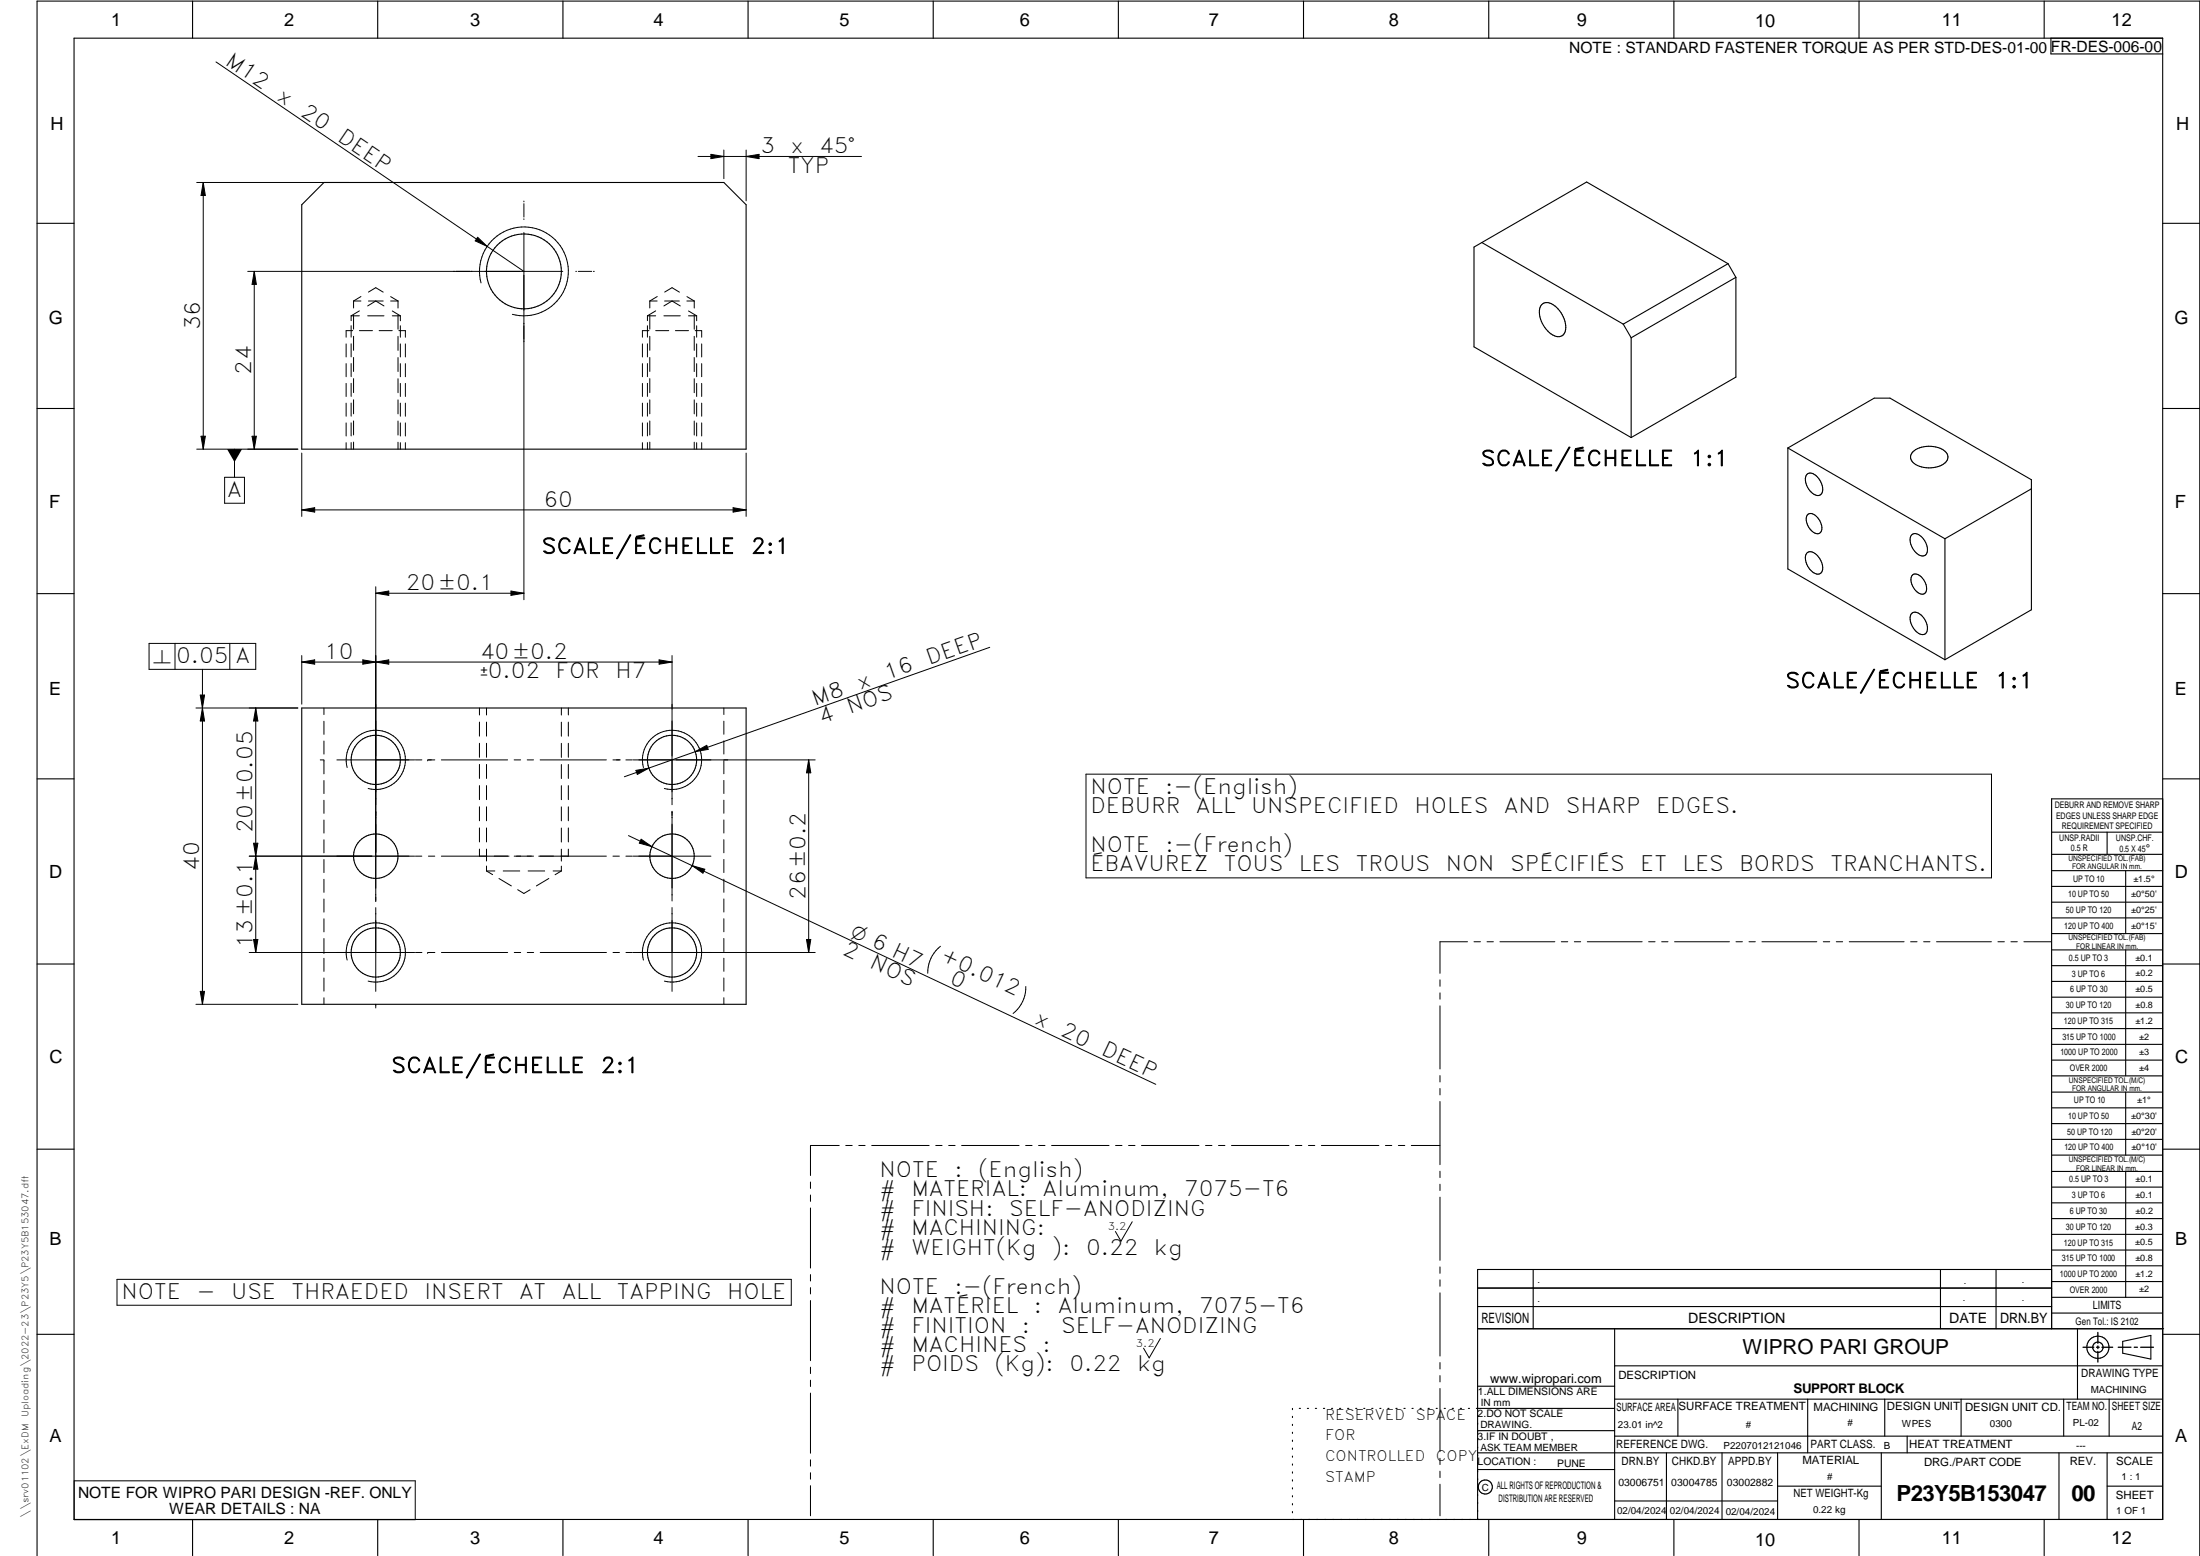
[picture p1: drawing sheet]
<svg xmlns="http://www.w3.org/2000/svg" width="594mm" height="420mm" viewBox="0 0 594 420" stroke-linecap="round" stroke-linejoin="round" font-family="sans-serif">
<g fill="none" stroke="#000" stroke-width=".3">
<path d="M20 10.3h564v400h-564zM52 .3v10M102 .3v10M152 .3v10M202 .3v10M252 .3v10M302 .3v10M352 .3v10M402 .3v10M452 .3v10M502 .3v10M552 .3v10"/>
<path d="M553.8 10.3v4.3h30.2M87.5 49.3h108l6 6v66h-120v-66zM10 60.3h10M400.1 65.5l-2.1 1.2v27l42.5 24.5M400.1 65.5l28.3-16.4 38.2 22.1M400.1 65.5l38.2 22M466.6 71.2l2.2 3.7M466.6 71.2l-28.3 16.3M468.8 74.9l-28.3 16.3M468.8 74.9v26.9l-28.3 16.4M584 60.3h10M416.3 82.3a2.53 2.53 0 0 1 3.6 .3 7 7 0 0 1 2.6 7.2 2.27 2.27 0 0 1-3.7 .4 7.2 7.2 0 0 1-2.9-7.2z"/>
<path d="M438.3 87.5l2.2 3.7M440.5 91.2v27M10 110.3h10M584 110.3h10M482.8 121l42.4 24.5M482.8 121l23.3-13.5h4.3l38.1 22v35.2l-23.3 13.4M482.8 121v32.6l42.4 24.5M488.1 128a2.7 2.7 0 0 1 3.3 1.7 3 3 0 0 1 .1 3.9 3 3 0 0 1-3.4-2 3.2 3.2 0 0 1 0-3.6zM488.2 138.9a2.57 2.57 0 0 1 3.2 1.7 2.67 2.67 0 0 1 0 3.4 2.79 2.79 0 0 1-3.2-2.1 2.63 2.63 0 0 1 0-3zM516.6 122a7.2 7.2 0 0 1 8.9 .2 2.17 2.17 0 0 1-1.1 3.4 7.2 7.2 0 0 1-8.1-1.1l-.4-1.1 .2-.7zM548.5 132l-23.3 13.5M488.1 149.2a2.7 2.7 0 0 1 3.3 1.7 3 3 0 0 1 .1 4 3 3 0 0 1-3.4-2.1 3.2 3.2 0 0 1 0-3.6z"/>
<path d="M516.4 144.3a2.7 2.7 0 0 1 3.3 1.7 3 3 0 0 1 .1 4 2.98 2.98 0 0 1-3.4-2 3.1 3.1 0 0 1 0-3.7zM516.5 155.2a2.55 2.55 0 0 1 3.2 1.8 2.27 2.27 0 0 1-.3 3.4 3.9 3.9 0 0 1-3.2-4.7zM525.2 145.5v32.6M10 160.3h10M516.1 165.8a1.78 1.78 0 0 1 2.6 .3 4.1 4.1 0 0 1 1.3 4.9 1.95 1.95 0 0 1-2.7-.6 4.3 4.3 0 0 1-1.2-4.6zM584 160.3h10M81.5 191.2h120v80h-120zM10 210.3h10M584 215.7h-30v143.1M584 210.3h10M554 230.7h30M554 224.7h30"/>
<path d="M554 235.1h30M554 239.4h30M569 224.7v6M574 235.1v17M554 243.6h30M554 247.9h30M554 252.1h30M554 256.5h30M574 256.5v34M10 260.3h10M554 260.8h30M554 265h30"/>
<path d="M554 269.3h30M554 273.5h30M554 277.7h30M584 260.3h10M554 282h30M554 286.3h30M554 290.5h30M554 294.9h30M554 299.1h30M574 294.9v17M10 310.3h10M554 303.4h30"/>
<path d="M554 307.7h30M554 311.9h30M554 316.3h30M574 316.3v34M584 310.3h10M554 320.5h30M554 324.8h30M554 329.1h30M554 333.3h30M554 337.5h30M399 358.8h185.3M399 352.8h155"/>
<path d="M399 347.8h155M414 342.8v16M436 358.8v51.5M524 342.8v16M539 342.8v16M554 342.8h-155v67.5M554 341.8h30M554 346.1h30M554 350.3h30M554 354.6h30M561 358.8v19M10 360.3h10"/>
<path d="M399 374.3h37M436 368.8h148M436 377.8h148M453.1 377.8v10M488.1 377.8v14.5M508.9 377.8v10M529.6 377.8v10M557.3 377.8v10M569.5 377.8v10M573.2 362.2l7.6-1.6v6.4l-7.6-1.6zM584 360.3h10M349 380.3v.3"/>
<path d="M349 382.4v.4M349 384.6v.3M349 386.7v.4M349 388.9v.3M349 391v.4M349 393.2v.3M349 395.3v.3M349 397.4v.4M349 399.6v.3M350.9 380.3h.3M353 380.3h.3M355.2 380.3h.3"/>
<path d="M357.4 380.3h.3M359.6 380.3h.3M361.7 380.3h.3M363.9 380.3h.3M366.1 380.3h.3M368.3 380.3h.3M370.4 380.3h.3M372.6 380.3h.3M374.8 380.3h.3M376.9 380.3h.4M379.1 380.3h.3M381.3 380.3h.3"/>
<path d="M383.4 380.3h.4M385.6 380.3h.4M387.8 380.3h.3M390 380.3h.3M392.1 380.3h.4M394.3 380.3h.4M396.5 380.3h.3M399 396.8h37M399 392.3h185M399 386.3h37M436 387.8h148M436 380.3h-37.3"/>
<path d="M450 392.3v18M465 392.3v18M480 392.3v18M508 392.3v18M515 387.8v4.5M556 392.3v18M569 392.3v18M52 410.3v9.8M102 410.3v9.8M152 410.3v9.8M202 410.3v9.8M252 410.3v9.8"/>
<path d="M302 410.3v9.8M349 401.7v.4M349 403.9v.3M349 406v.4M349 408.2v.3M352 410.3v9.8M402 410.3v9.8M436 405.3h44M452 410.3v9.8M480 401.3h28M502 410.3v9.8M552 410.3v9.8"/>
<path d="M569 401.3h15M10 420.1v-419.8h584v419.8"/>
<circle cx="141.5" cy="73.3" r="10.1"/>
<circle cx="101.5" cy="205.2" r="6.6"/>
<circle cx="181.5" cy="205.2" r="6.6"/>
<circle cx="101.5" cy="231.2" r="6"/>
<circle cx="181.5" cy="231.2" r="6"/>
<circle cx="101.5" cy="257.2" r="6.6"/>
<circle cx="181.5" cy="257.2" r="6.6"/>
<circle cx="566.5" cy="363.8" r="1.4"/>
<circle cx="566.5" cy="363.8" r="3"/>
<circle cx="401.1" cy="401.5" r="1.91"/>
</g>
<g fill="none" stroke="#000" stroke-width=".27">
<path d="M58.3 16.7l83.2 56.6M53.1 49.3h41.3M54.9 49.3l.5 3.5h-1.1zM54.9 49.3v72M141.5 54.3v.2M141.5 55v3.6M141.5 59.1v.2M188.5 42.2h44.1M192 41.7l3.5 .5-3.5 .6zM195.5 40.5v7.7M201.5 40.5v13.7M201.5 42.2l3.5-.5v1.1z"/>
<path d="M66.9 73.3h85.1M68.7 73.3l.5 3.5h-1.1zM68.7 73.3v48M99.5 78.9l2-1.2 2 1.2M129 64.1l2.5 2.4-3.2-1.5zM129.9 76.4a12 12 0 0 1 10.6-15.1 12 12 0 0 1 12.9 13.1 12 12 0 0 1-15 10.5M141.5 62.8v99.1M155.5 73.3h.2M156.2 73.3h3.6M160.2 73.3h.3M179.5 78.9l2-1.2 2 1.2M93.5 92.9v3.5"/>
<path d="M93.5 98.2v3.5M94.8 85.3v1.3M94.8 87.9v3.1M94.8 92.8v3.6M94.8 98.2v3.5M94.8 85.3h2.2M95.2 89.3h-1.7v1.8M95.5 81.3h2M95.5 81.3v1.9M95.5 85.1v3.8M95.5 90.8v3.8M95.5 96.5v3.8"/>
<path d="M97 83.9l-2.2 1.4M97 89.3h3.6M97.5 80.1l-2 1.2M99.3 85.3h4.4M99.5 81.3h4M102.4 89.3h3.5M103.7 82.6l-2.2-1.3-2.2 1.3M105.5 81.3h2M105.5 80.1l2 1.2M105.9 84l2.2 1.3M105.9 85.3h2.2M107.5 81.3v1.9"/>
<path d="M107.5 85.1v3.8M107.5 90.8v3.8M107.5 96.5v3.8M107.7 89.3h1.8v1.8M108.1 85.3v1.3M108.1 88v3.1M108.1 92.9v3.5M108.1 98.2v3.5M109.5 92.9v3.5M109.5 98.2v3.5M173.5 92.9v3.5M173.5 98.2v3.5"/>
<path d="M174.8 92.8v3.6M174.8 98.2v3.5M174.8 85.3h2.3M174.8 85.3v1.3M174.8 87.9v3.1M175.3 89.3h-1.8v1.8M175.5 81.3h2M175.5 81.3v1.9M175.5 85.1v3.8M175.5 90.8v3.8M175.5 96.5v3.8M177.1 89.3h3.5"/>
<path d="M177.1 83.9l-2.3 1.4M177.5 80.1l-2 1.2M179.3 85.3h4.4M179.5 81.3h3.9M182.4 89.3h3.5M183.7 82.6l-2.2-1.3-2.2 1.3M185.5 81.3h2M185.5 80.1l2 1.2M185.9 85.3h2.2M185.9 84l2.2 1.3M187.5 81.3v1.9M187.5 85.1v3.8"/>
<path d="M187.5 90.8v3.8M187.5 96.5v3.8M187.7 89.3h1.8v1.8M188.1 92.9v3.5M188.1 98.2v3.5M188.1 85.3v1.3M188.1 88v3.1M189.5 92.9v3.5M189.5 98.2v3.5M54.3 117.8h1.1l-.5 3.5zM68.1 117.8h1.1l-.5 3.5zM93.5 103.5v3.6"/>
<path d="M93.5 108.9v3.5M93.5 114.2v3.5M93.5 119.5v1.8M94.8 103.5v3.5M94.8 108.8v3.6M94.8 114.2v3.5M94.8 119.5v1.8M95.5 102.2v3.8M95.5 108v3.7M95.5 113.7v3.8M95.5 119.4v1.9M107.5 102.3v3.7"/>
<path d="M107.5 108v3.8M107.5 113.7v3.8M107.5 119.4v1.9M108.1 103.5v3.6M108.1 108.9v3.5M108.1 114.2v3.5M108.1 119.5v1.8M109.5 103.5v3.6M109.5 108.9v3.5M109.5 114.2v3.5M109.5 119.5v1.8M173.5 103.5v3.6"/>
<path d="M173.5 108.9v3.5M173.5 114.2v3.5M173.5 119.5v1.8M174.8 103.5v3.5M174.8 108.8v3.6M174.8 114.2v3.5M174.8 119.5v1.8M175.5 102.2v3.8M175.5 108v3.7M175.5 113.7v3.8M175.5 119.4v1.9M187.5 102.3v3.7"/>
<path d="M187.5 108v3.8M187.5 113.7v3.8M187.5 119.4v1.9M188.1 103.5v3.6M188.1 108.9v3.5M188.1 114.2v3.5M188.1 119.5v1.8M189.5 103.5v3.6M189.5 108.9v3.5M189.5 114.2v3.5M189.5 119.5v1.8M53.1 121.3h27.3"/>
<path d="M60.7 128.9h5.3v7h-5.3zM63.3 121.3v7.6M81.5 137.7l3.5-.6v1.2zM81.5 122.3v17.1M81.5 137.7h120M198 137.1l3.5 .6-3.5 .6zM201.5 122.3v17.1M101.5 158.4v84.9M138 159.6l3.5 .6-3.5 .6zM40.3 173.7h28.8v7h-28.8zM47.3 173.7v7M62.1 173.7v7"/>
<path d="M81.5 178.8l3.5-.6v1.1zM81.5 177v13.1M81.5 178.8h100M98 178.2l3.5 .6-3.5 .5zM101.5 178.8l3.5-.6v1.1zM101.5 160.2l3.5-.6v1.2zM101.5 160.2h40M178 178.2l3.5 .6-3.5 .5zM181.5 177v40.3M267.3 174.8l-79.6 28.2M52.9 191.2h27.5M54.1 187.7h1.1l-.5 3.5z"/>
<path d="M54.7 180.7v90.5M54.7 191.2l.5 3.5h-1.1zM69.1 191.2l.5 3.5h-1.1zM69.1 191.2v66M87.5 191.2v1.8M87.5 194.8v3.5M101.5 191.2h.1M129.5 191.2v1.9M129.5 195v3.8M131.4 191.2v1.9M131.4 195v3.8M151.6 191.2v1.9"/>
<path d="M151.6 195v3.8M153.5 191.2v1.9M153.5 195v3.8M181.5 191.2h.1M195.5 191.2v1.7M195.5 194.7v3.6M86.5 205.2h.1M86.6 205.2h.7M87.5 205.2h.1M87.5 200.1v3.5M87.5 205.4v3.6M87.5 210.8v3.5"/>
<path d="M87.5 216.1v3.5M91 205.2h21M93.7 207.3a8 8 0 0 1 7.1-10.1 8 8 0 0 1 8.6 8.7 8 8 0 0 1-10 7M101.5 219.2h.1M112.2 205.2h1.7M115.5 205.2h.1M117.4 205.2h-1.8M119.2 205.2h17.9M129.5 200.7v3.8M129.5 206.4v3.8M129.5 212.1v3.8M129.5 217.8v3.8"/>
<path d="M131.4 200.7v3.8M131.4 206.4v3.8M131.4 212.1v3.8M131.4 217.8v3.8M138.8 205.2h1.8M142.4 205.2h1.7M145.9 205.2h17.8M151.6 200.7v3.8M151.6 206.4v3.8M151.6 212.2v3.7M151.6 217.9v3.8M153.5 200.7v3.8"/>
<path d="M153.5 206.4v3.8M153.5 212.1v3.8M153.5 217.8v3.8M165.5 205.2h1.8M167.4 205.2h.1M169 205.2h1.7M171 205.2h49.1M171.7 208l3.5-.6-3.1 1.7zM173.8 207.3a8 8 0 0 1 7-10.1 8 8 0 0 1 8.6 8.7 8 8 0 0 1-10 7M181.5 219.1v24.2M181.5 219.2h.1M187.7 203l3.2-1.7 .3 1.1z"/>
<path d="M187.7 203l-19.1 6.7M195.5 200.1v3.5M195.5 205.4v3.5M195.5 210.7v3.6M195.5 216.1v3.5M218.4 205.2l.5 3.5h-1.1zM218.4 205.2v52M293.3 209h244.5v28h-244.5zM67.3 231.2h44.7M68.5 227.7h1.1l-.5 3.5zM69.1 231.2l.5 3.5h-1.1zM87.5 221.4v3.6"/>
<path d="M87.5 226.8v3.5M87.5 232.1v3.5M87.5 237.4v3.6M112.2 231.2h1.7M115.7 231.2h1.7M119.2 231.2h18.2M129.5 223.6v3.8M129.5 229.3v1.9M131.4 223.6v3.8M131.4 229.3v3.2M131.4 233.8v1.4M131.4 235.2l1.6 1"/>
<path d="M131.4 235.2h2.2M134.7 237.2l3.4 2M135.9 235.2h4.4M138.8 231.2h5.3M142.6 235.2h4.5M148.2 237.2l-3.4 2M149.4 235.2h2.2M151.6 223.6v3.8M151.6 229.3v3.2M151.6 233.9v1.3M151.6 235.2l-1.7 1M153.5 223.6v3.8"/>
<path d="M153.5 229.3v1.9M163.7 231.2h-18.2M165.5 231.2h1.8M169 231.2h1.7M169.7 225.6l142.4 67.2M171 231.2h21M173.1 226.6l3 2-3.5-.9zM186.9 233.7l3.4 1-.5 1.1zM195.5 221.4v3.5M195.5 226.7v3.6M195.5 232.1v3.5M195.5 237.4v3.5"/>
<path d="M67.3 257.2h44.7M68.5 253.7h1.1l-.5 3.5zM87.5 242.8v3.5M87.5 248.1v3.5M87.5 253.4v3.6M87.5 258.8v3.5M87.5 257.2h.1M93.7 259.2a8 8 0 0 1 7.1-10 8 8 0 0 1 8.7 8.7 8 8 0 0 1-10.1 7M101.5 243.2h.1M101.5 245.1v22.6M112.2 257.2h1.7M115.5 257.2h.1"/>
<path d="M115.6 257.2h1.8M119.2 257.2h17.9M138.9 257.2h1.7M139.8 240.2l1.7 1.1 1.6-1M142.4 257.2h1.7M145.9 257.2h17.9M165.5 257.2h1.8M169 257.2h1.8M171 257.2h49.1M173.8 259.2a8 8 0 0 1 7-10 8 8 0 0 1 8.7 8.7 8 8 0 0 1-10.1 7M181.5 245.1v22.6M195.5 242.7v3.6"/>
<path d="M195.5 248.1v3.5M195.5 253.4v3.5M195.5 258.7v3.6M217.8 253.7h1.1l-.5 3.5zM254 255.5a9 9 0 0 0-3.5 7.3M396.3 254.3h-7.5v8.5M398 254.3h1.8M401.5 254.3h1.8M405 254.3h14.9M421.6 254.3h1.7M425.1 254.3h1.7M428.6 254.3h14.8"/>
<path d="M445.2 254.3h1.7M448.7 254.3h1.7M452.2 254.3h14.8M468.8 254.3h1.7M472.3 254.3h1.7M475.8 254.3h14.8M492.4 254.3h1.7M495.9 254.3h1.7M499.4 254.3h14.8M515.9 254.3h1.8M519.4 254.3h1.8M522.9 254.3h14.9"/>
<path d="M539.5 254.3h1.7M543 254.3h1.7M546.5 254.3h7.4M52.9 271.2h27.5M54.1 267.7h1.1l-.5 3.5zM87.5 264.1v3.5M87.5 269.4v1.8M101.5 271.2h.1M101.5 271.3v.7M101.5 272.1v.1M195.5 264.1v3.5M195.5 269.4v1.8"/>
<path d="M277 266.4a8.9 8.9 0 0 1-3.4 7.3M388.8 264.6v1.7M388.8 268.1v1.7M388.8 271.6v17M388.8 290.4v1.8M388.8 293.9v1.8M388.8 297.4v17.1M218.9 319.2v1.7M226.6 309.3h-7.7v8.1M228.4 309.3h1.7M231.9 309.3h1.7M235.4 309.3h15.5"/>
<path d="M252.7 309.3h1.7M256.2 309.3h1.7M259.7 309.3h15.5M277 309.3h1.7M280.5 309.3h1.7M284 309.3h15.5M301.2 309.3h1.8M304.8 309.3h1.7M308.2 309.3h15.6M325.5 309.3h1.8M329 309.3h1.8M332.5 309.3h15.6"/>
<path d="M349.8 309.3h1.8M353.3 309.3h1.7M356.8 309.3h15.5M374.1 309.3h1.7M377.6 309.3h1.7M381.1 309.3h7.7M388.8 316.3v1.7M388.8 319.8v1.7M218.9 322.7v1.7M218.9 326.2v16.2M305.7 329.9l-3 5.3-1.5-2.7M388.8 323.3v17"/>
<path d="M31.6 345.5h182.1v6.9h-182.1zM218.9 344.2v1.7M218.9 347.7v1.7M218.9 351.2v16.2M388.8 342.1v1.7M388.8 345.6v1.7M388.8 349.1v17.1M218.9 369.2v1.7M218.9 372.7v1.7M218.9 376.2v16.2M313.3 361.4l-3 5.3-1.5-2.7M388.8 367.9v1.8"/>
<path d="M388.8 371.4v1.7M388.8 374.9v17.1M20 399.9h92.1v10.5h-92.1zM218.9 394.2v1.7M218.9 397.7v1.7M388.8 393.8v1.7M388.8 397.3v1.7M218.9 401.2v8.1M388.8 400.8v8.5"/>
</g>
<path d="M566.5 359.8v2.9M562.5 363.8h2.9M566.1 363.8h.8M566.5 363.5v.7M566.5 364.9v2.9M567.6 363.8h2.9M572 363.8h3.4M576.3 363.8h.9M578.1 363.8h3.4" fill="none" stroke="#000" stroke-width=".36"/>
<g fill="#000">
<path d="M54.9 49.3l.5 3.5h-1.1zM192 41.7l3.5 .5-3.5 .6zM201.5 42.2l3.5-.5v1.1zM68.7 73.3l.5 3.5h-1.1zM129 64.1l2.5 2.4-3.2-1.5zM54.3 117.8h1.1l-.5 3.5zM68.1 117.8h1.1l-.5 3.5zM61.3 121.3h4.1l-2.1 3.5zM81.5 137.7l3.5-.6v1.2zM198 137.1l3.5 .6-3.5 .6zM101.5 160.2l3.5-.6v1.2zM138 159.6l3.5 .6-3.5 .6z"/>
<path d="M81.5 178.8l3.5-.6v1.1zM98 178.2l3.5 .6-3.5 .5zM101.5 178.8l3.5-.6v1.1zM178 178.2l3.5 .6-3.5 .5zM54.7 191.2l.5 3.5h-1.1zM54.1 187.7h1.1l-.5 3.5zM69.1 191.2l.5 3.5h-1.1zM171.7 208l3.5-.6-3.1 1.7zM187.7 203l3.2-1.7 .3 1.1zM218.4 205.2l.5 3.5h-1.1zM68.5 227.7h1.1l-.5 3.5zM69.1 231.2l.5 3.5h-1.1z"/>
<path d="M173.1 226.6l3 2-3.5-.9zM186.9 233.7l3.4 1-.5 1.1zM68.5 253.7h1.1l-.5 3.5zM217.8 253.7h1.1l-.5 3.5zM54.1 267.7h1.1l-.5 3.5z"/>
</g>
<g font-size="6">
<text x="512.1" y="405.2">P23Y5B153047</text>
<text x="559.4" y="405.2">00</text>
</g>
<g font-size="5.7">
<text x="60.6" y="17.2" transform="rotate(34 60.6 17.2)">M12</text>
<text x="74.5" y="26.6" transform="rotate(34 74.5 26.6)">x</text>
<text x="80.9" y="31" transform="rotate(34 80.9 31)">20</text>
<text x="90.9" y="37.8" transform="rotate(34 90.9 37.8)">DEEP</text>
<text x="205.3" y="41.4">3</text>
<text x="213.5" y="41.4">x</text>
<text x="221.2" y="41.4">45°</text>
<text x="212.8" y="46.6">TYP</text>
<text x="54" y="89.2" transform="rotate(-90 54 89.2)">36</text>
<text x="67.8" y="101.2" transform="rotate(-90 67.8 101.2)">24</text>
<text x="399.9" y="125.8">SCALE/ÉCHELLE</text>
<text x="456.4" y="125.8">1:1</text>
<text x="61.4" y="134.1">A</text>
<text x="146.8" y="136.8">60</text>
<text x="146.3" y="149.5">SCALE/ÉCHELLE</text>
<text x="202.8" y="149.5">2:1</text>
<text x="109.6" y="159.3">20±0.1</text>
<text x="47.6" y="179">0.05 A</text>
<text x="87.5" y="177.9">10</text>
<text x="129.6" y="177.9">40±0.2</text>
<text x="250.9" y="179.7" transform="rotate(-20 250.9 179.7)">DEEP</text>
<text x="150" y="183.2">FOR</text>
<text x="166.2" y="183.2">H7</text>
<text x="239.5" y="183.7" transform="rotate(-20 239.5 183.7)">16</text>
<text x="482.1" y="185.8">SCALE/ÉCHELLE</text>
<text x="538.7" y="185.8">1:1</text>
<text x="220.1" y="190.6" transform="rotate(-20 220.1 190.6)">M8</text>
<text x="232.2" y="186.3" transform="rotate(-20 232.2 186.3)">x</text>
<text x="221.8" y="195.5" transform="rotate(-20 221.8 195.5)">4</text>
<text x="229.5" y="192.8" transform="rotate(-20 229.5 192.8)">NOS</text>
<text x="294.5" y="214.3">NOTE</text>
<text x="314.7" y="214.3">:-(English)</text>
<text x="294.5" y="219.5">DEBURR</text>
<text x="323" y="219.5">ALL</text>
<text x="337.8" y="219.5">UNSPECIFIED</text>
<text x="382" y="219.5">HOLES</text>
<text x="406.1" y="219.5">AND</text>
<text x="422.8" y="219.5">SHARP</text>
<text x="447.2" y="219.5">EDGES.</text>
<text x="68.2" y="225" transform="rotate(-90 68.2 225)">20±0.05</text>
<text x="294.5" y="230">NOTE</text>
<text x="314.7" y="230">:-(French)</text>
<text x="53.8" y="235.1" transform="rotate(-90 53.8 235.1)">40</text>
<text x="294.5" y="235.3">ÉBAVUREZ</text>
<text x="330.5" y="235.3">TOUS</text>
<text x="350.8" y="235.3">LES</text>
<text x="366.1" y="235.3">TROUS</text>
<text x="390.4" y="235.3">NON</text>
<text x="407.8" y="235.3">SPÉCIFIÉS</text>
<text x="442.9" y="235.3">ET</text>
<text x="454.3" y="235.3">LES</text>
<text x="469.7" y="235.3">BORDS</text>
<text x="494.3" y="235.3">TRANCHANTS.</text>
<text x="217.5" y="243.1" transform="rotate(-90 217.5 243.1)">26±0.2</text>
<text x="68.2" y="256.1" transform="rotate(-90 68.2 256.1)">13±0.1</text>
<text x="227.2" y="257.6" transform="rotate(25 227.2 257.6)">2</text>
<text x="234.6" y="261.1" transform="rotate(25 234.6 261.1)">NOS</text>
<text x="253.6" y="259.2" transform="rotate(25 253.6 259.2)">+0.012</text>
<text x="256.1" y="265.4" transform="rotate(25 256.1 265.4)">0</text>
<text x="279.1" y="276.3" transform="rotate(25 279.1 276.3)">x</text>
<text x="286.1" y="279.6" transform="rotate(25 286.1 279.6)">20</text>
<text x="297.1" y="284.7" transform="rotate(25 297.1 284.7)">DEEP</text>
<text x="105.7" y="289.7">SCALE/ÉCHELLE</text>
<text x="162.2" y="289.7">2:1</text>
<text x="237.5" y="317.8">NOTE</text>
<text x="257.7" y="317.8">:</text>
<text x="264.2" y="317.8">(English)</text>
<text x="237.5" y="323.1">#</text>
<text x="246.1" y="323.1">MATERIAL:</text>
<text x="281.6" y="323.1">Aluminum,</text>
<text x="319.8" y="323.1">7075-T6</text>
<text x="237.5" y="328.3">#</text>
<text x="246.1" y="328.3">FINISH:</text>
<text x="272.5" y="328.3">SELF-ANODIZING</text>
<text x="237.5" y="333.6">#</text>
<text x="246.1" y="333.6">MACHINING:</text>
<text x="237.5" y="338.8">#</text>
<text x="246.1" y="338.8">WEIGHT(Kg</text>
<text x="284" y="338.8">):</text>
<text x="293.3" y="338.8">0.22</text>
<text x="311.6" y="338.8">kg</text>
<text x="32.8" y="350.7">NOTE</text>
<text x="53" y="350.7">-</text>
<text x="62.4" y="350.7">USE</text>
<text x="78.8" y="350.7">THRAEDED</text>
<text x="114.6" y="350.7">INSERT</text>
<text x="140.2" y="350.7">AT</text>
<text x="151.7" y="350.7">ALL</text>
<text x="166.6" y="350.7">TAPPING</text>
<text x="196.4" y="350.7">HOLE</text>
<text x="237.5" y="349.3">NOTE</text>
<text x="257.7" y="349.3">:-(French)</text>
<text x="237.5" y="354.6">#</text>
<text x="237.5" y="359.8">#</text>
<text x="246.1" y="354.6">MATÉRIEL</text>
<text x="246.1" y="359.8">FINITION</text>
<text x="275.9" y="359.8">:</text>
<text x="279.2" y="354.6">:</text>
<text x="285.6" y="354.6">Aluminum,</text>
<text x="286.5" y="359.8">SELF-ANODIZING</text>
<text x="323.9" y="354.6">7075-T6</text>
<text x="237.5" y="365.1">#</text>
<text x="246.1" y="365.1">MACHINES</text>
<text x="281.6" y="365.1">:</text>
<text x="237.5" y="370.3">#</text>
<text x="246.1" y="370.3">POIDS</text>
<text x="268.6" y="370.3">(Kg):</text>
<text x="288.8" y="370.3">0.22</text>
<text x="307.1" y="370.3">kg</text>
</g>
<text font-size="5.6" x="470.5" y="365.5">WIPRO PARI GROUP</text>
<g font-size="5.4">
<text x="41.3" y="179">n</text>
<text x="129.6" y="183.2">u0.02</text>
<text x="229.5" y="252.9" transform="rotate(25 229.5 252.9)">O 6 H7</text>
</g>
<g font-size="4.9">
<text x="30" y="7">1</text>
<text x="76.7" y="7">2</text>
<text x="127" y="7">3</text>
<text x="176.5" y="7">4</text>
<text x="226.7" y="7">5</text>
<text x="275.4" y="7">6</text>
<text x="326.4" y="7">7</text>
<text x="375" y="7">8</text>
<text x="425.8" y="7">9</text>
<text x="473.9" y="7.4">10</text>
<text x="524.3" y="7">11</text>
<text x="570.2" y="7">12</text>
<text x="13.6" y="35.2">H</text>
<text x="587.6" y="35.2">H</text>
<text x="13.2" y="87.5">G</text>
<text x="587.2" y="87.5">G</text>
<text x="13.3" y="137.1">F</text>
<text x="587.3" y="137.1">F</text>
<text x="13.3" y="187.6">E</text>
<text x="587.3" y="187.6">E</text>
<text x="13.3" y="237">D</text>
<text x="587.3" y="237">D</text>
<text x="13.4" y="287.1">C</text>
<text x="587.4" y="287.1">C</text>
<text x="13.4" y="336.3">B</text>
<text x="587.4" y="336.3">B</text>
<text x="13.4" y="389.3">A</text>
<text x="587.4" y="389.3">A</text>
<text x="30" y="417">1</text>
<text x="76.7" y="417">2</text>
<text x="127" y="417">3</text>
<text x="176.5" y="417">4</text>
<text x="226.7" y="417">5</text>
<text x="275.4" y="417">6</text>
<text x="326.4" y="417">7</text>
<text x="375" y="417">8</text>
<text x="425.8" y="417">9</text>
<text x="473.9" y="417.4">10</text>
<text x="524.3" y="417">11</text>
<text x="570.2" y="417">12</text>
</g>
<g font-size="4.2">
<text x="423.7" y="14.3">NOTE : STANDARD FASTENER TORQUE AS PER STD-DES-01-00</text>
<text x="553.8" y="14">FR-DES-006-00</text>
<text x="21.1" y="404.4">NOTE FOR WIPRO PARI DESIGN -REF. ONLY</text>
<text x="45.7" y="408.9">WEAR DETAILS : NA</text>
</g>
<g font-size="3.9">
<text x="357.8" y="383.4">RESERVED</text>
<text x="382.3" y="383.4">SPACE</text>
<text x="357.8" y="388.9">FOR</text>
<text x="357.8" y="394.5">CONTROLLED</text>
<text x="387.8" y="394.5">COPY</text>
<text x="357.8" y="400.1">STAMP</text>
</g>
<g font-size="3.8">
<text x="400.1" y="357.1">REVISION</text>
<text x="455.9" y="357.1">DESCRIPTION</text>
<text x="526.4" y="357.1">DATE</text>
<text x="540.1" y="357.1">DRN.BY</text>
</g>
<text font-size="3.6" x="484.4" y="376.2">SUPPORT BLOCK</text>
<text font-size="3.5" x="402.4" y="373.3">www.wipropari.com</text>
<g font-size="3.1">
<text x="565.2" y="353.5">LIMITS</text>
<text x="562" y="371.7">DRAWING TYPE</text>
<text x="437" y="372.3">DESCRIPTION</text>
<text x="436.5" y="380.9">SURFACE AREA</text>
<text x="453.3" y="380.9">SURFACE TREATMENT</text>
<text x="489.7" y="380.9">MACHINING</text>
<text x="509.5" y="380.9">DESIGN UNIT</text>
<text x="530.6" y="380.9">DESIGN UNIT CD.</text>
<text x="558" y="380.7">TEAM NO.</text>
<text x="570.3" y="380.7">SHEET SIZE</text>
<text x="575.6" y="386.1">A2</text>
<text x="436.4" y="391.1">REFERENCE DWG.</text>
<text x="437.9" y="395.5">DRN.BY</text>
<text x="451.5" y="395.5">CHKD.BY</text>
<text x="466.6" y="395.5">APPD.BY</text>
<text x="486.7" y="395.4">MATERIAL</text>
<text x="488.9" y="391">PART CLASS.</text>
<text x="515.6" y="391">HEAT TREATMENT</text>
<text x="519.6" y="395.9">DRG./PART CODE</text>
<text x="558.9" y="395.6">REV.</text>
<text x="571.4" y="395.6">SCALE</text>
<text x="484.3" y="404.3">NET WEIGHT-Kg</text>
<text x="571.4" y="404.7">SHEET</text>
</g>
<text font-size="3" x="579.5" y="230.1">°</text>
<g font-size="2.8">
<text x="299.1" y="332.1">3.2</text>
<text x="560.5" y="357.7">Gen Tol.: IS 2102</text>
<text x="306.7" y="363.6">3.2</text>
<text x="399.1" y="376.7">1.ALL DIMENSIONS ARE</text>
<text x="399" y="382.7">2.DO NOT SCALE</text>
<text x="399" y="388.7">3.IF IN DOUBT ,</text>
<text x="399" y="395.5">LOCATION :</text>
<text x="420.5" y="396">PUNE</text>
<text x="437" y="401.3">03006751</text>
<text x="451.3" y="401.2">03004785</text>
<text x="466.3" y="401.3">03002882</text>
<text x="404.2" y="402">ALL RIGHTS OF REPRODUCTION &amp;</text>
<text x="404.7" y="405.4">DISTRIBUTION ARE RESERVED</text>
</g>
<g font-size="2.7">
<text x="564.6" y="376.2">MACHINING</text>
<text x="399.9" y="379.7">IN mm</text>
<text x="399.8" y="385.7">DRAWING.</text>
<text x="436.9" y="385.5">23.01 in^2</text>
<text x="471.4" y="385.6">#</text>
<text x="498.9" y="385.1">#</text>
<text x="513.6" y="385.3">WPES</text>
<text x="537.3" y="385.2">0300</text>
<text x="559.7" y="385.2">PL-02</text>
<text x="399.8" y="391.8">ASK TEAM MEMBER</text>
<text x="465.4" y="391.2">P2207012121046</text>
<text x="508.7" y="391.2">B</text>
<text x="560.7" y="391.2">---</text>
<text x="493.4" y="399.6">#</text>
<text x="572.9" y="399.8">1 : 1</text>
<text x="400.1" y="402.5">C</text>
<text x="436.7" y="408.7">02/04/2024</text>
<text x="450.9" y="408.8">02/04/2024</text>
<text x="466" y="409">02/04/2024</text>
<text x="489.6" y="408.5">0.22 kg</text>
<text x="571.5" y="408.7">1 OF 1</text>
</g>
<g font-size="2.5">
<text x="559.2" y="229.9">0.5 R</text>
<text x="572.3" y="230.1">0.5 X 45</text>
<text x="559.4" y="323.5">3 UP TO 6</text>
<text x="558.9" y="327.8">6 UP TO 30</text>
<text x="557.8" y="332">30 UP TO 120</text>
<text x="415.2" y="346.4">.</text>
<text x="530.3" y="346.6">.</text>
<text x="545.9" y="346.4">.</text>
<text x="415.2" y="351.5">.</text>
<text x="530.1" y="351.3">.</text>
<text x="545.9" y="351.4">.</text>
</g>
<g font-size="2.4">
<text x="554.9" y="218.3">DEBURR AND REMOVE SHARP</text>
<text x="555.2" y="221.1">EDGES UNLESS SHARP EDGE</text>
<text x="556.1" y="227.2">UNSP.RADII</text>
<text x="556.8" y="223.8">REQUIREMENT SPECIFIED</text>
<text x="571.4" y="227">UNSP.CHF.</text>
<text x="559.8" y="238">UP TO 10</text>
<text x="576.1" y="238.1">±1.5°</text>
<text x="558.5" y="242.3">10 UP TO 50</text>
<text x="575.5" y="242.3">±0°50'</text>
<text x="557.4" y="250.8">120 UP TO 400</text>
<text x="557.9" y="246.5">50 UP TO 120</text>
<text x="575.5" y="250.8">±0°15'</text>
<text x="575.5" y="246.6">±0°25'</text>
<text x="558.7" y="259.4">0.5 UP TO 3</text>
<text x="559.5" y="263.7">3 UP TO 6</text>
<text x="576.6" y="259.4">±0.1</text>
<text x="576.6" y="263.7">±0.2</text>
<text x="559" y="268">6 UP TO 30</text>
<text x="576.6" y="268">±0.5</text>
<text x="557.9" y="272.2">30 UP TO 120</text>
<text x="576.6" y="272.2">±0.8</text>
<text x="556.9" y="280.7">315 UP TO 1000</text>
<text x="557.3" y="276.5">120 UP TO 315</text>
<text x="576.6" y="276.5">±1.2</text>
<text x="577.7" y="280.7">±2</text>
<text x="556.4" y="284.9">1000 UP TO 2000</text>
<text x="577.6" y="285">±3</text>
<text x="558.9" y="289.2">OVER 2000</text>
<text x="577.7" y="289.3">±4</text>
<text x="560" y="297.9">UP TO 10</text>
<text x="577.1" y="297.9">±1°</text>
<text x="558.5" y="302.1">10 UP TO 50</text>
<text x="575.5" y="302.2">±0°30'</text>
<text x="557.5" y="310.6">120 UP TO 400</text>
<text x="558.2" y="306.4">50 UP TO 120</text>
<text x="575.5" y="310.6">±0°10'</text>
<text x="575.5" y="306.4">±0°20'</text>
<text x="558.8" y="319.2">0.5 UP TO 3</text>
<text x="576.6" y="323.5">±0.1</text>
<text x="576.6" y="319.3">±0.1</text>
<text x="576.7" y="327.8">±0.2</text>
<text x="576.6" y="332">±0.3</text>
<text x="556.8" y="340.6">315 UP TO 1000</text>
<text x="557.3" y="336.3">120 UP TO 315</text>
<text x="576.6" y="336.3">±0.5</text>
<text x="576.6" y="340.6">±0.8</text>
<text x="556.2" y="344.8">1000 UP TO 2000</text>
<text x="576.6" y="344.8">±1.2</text>
<text x="558.9" y="349">OVER 2000</text>
<text x="577.7" y="349">±2</text>
<text x="7.7" y="382.7" transform="rotate(-90 7.7 382.7)">Uploading\2022-23\P23Y5\P23Y5B153047.dft</text>
<text x="7.7" y="409.9" transform="rotate(-90 7.7 409.9)">\\srv01102\ExDM</text>
</g>
<g font-size="2.1">
<text x="558.6" y="232.4">UNSPECIFIED TOL.(FAB)</text>
<text x="559.5" y="234.8">FOR ANGULAR IN mm.</text>
<text x="558.6" y="254">UNSPECIFIED TOL.(FAB)</text>
<text x="560.7" y="256.3">FOR LINEAR IN mm.</text>
<text x="558.7" y="292.4">UNSPECIFIED TOL.(M/C)</text>
<text x="559.6" y="294.7">FOR ANGULAR IN mm.</text>
<text x="558.7" y="313.8">UNSPECIFIED TOL.(M/C)</text>
<text x="560.6" y="316.2">FOR LINEAR IN mm.</text>
</g>
</svg>
